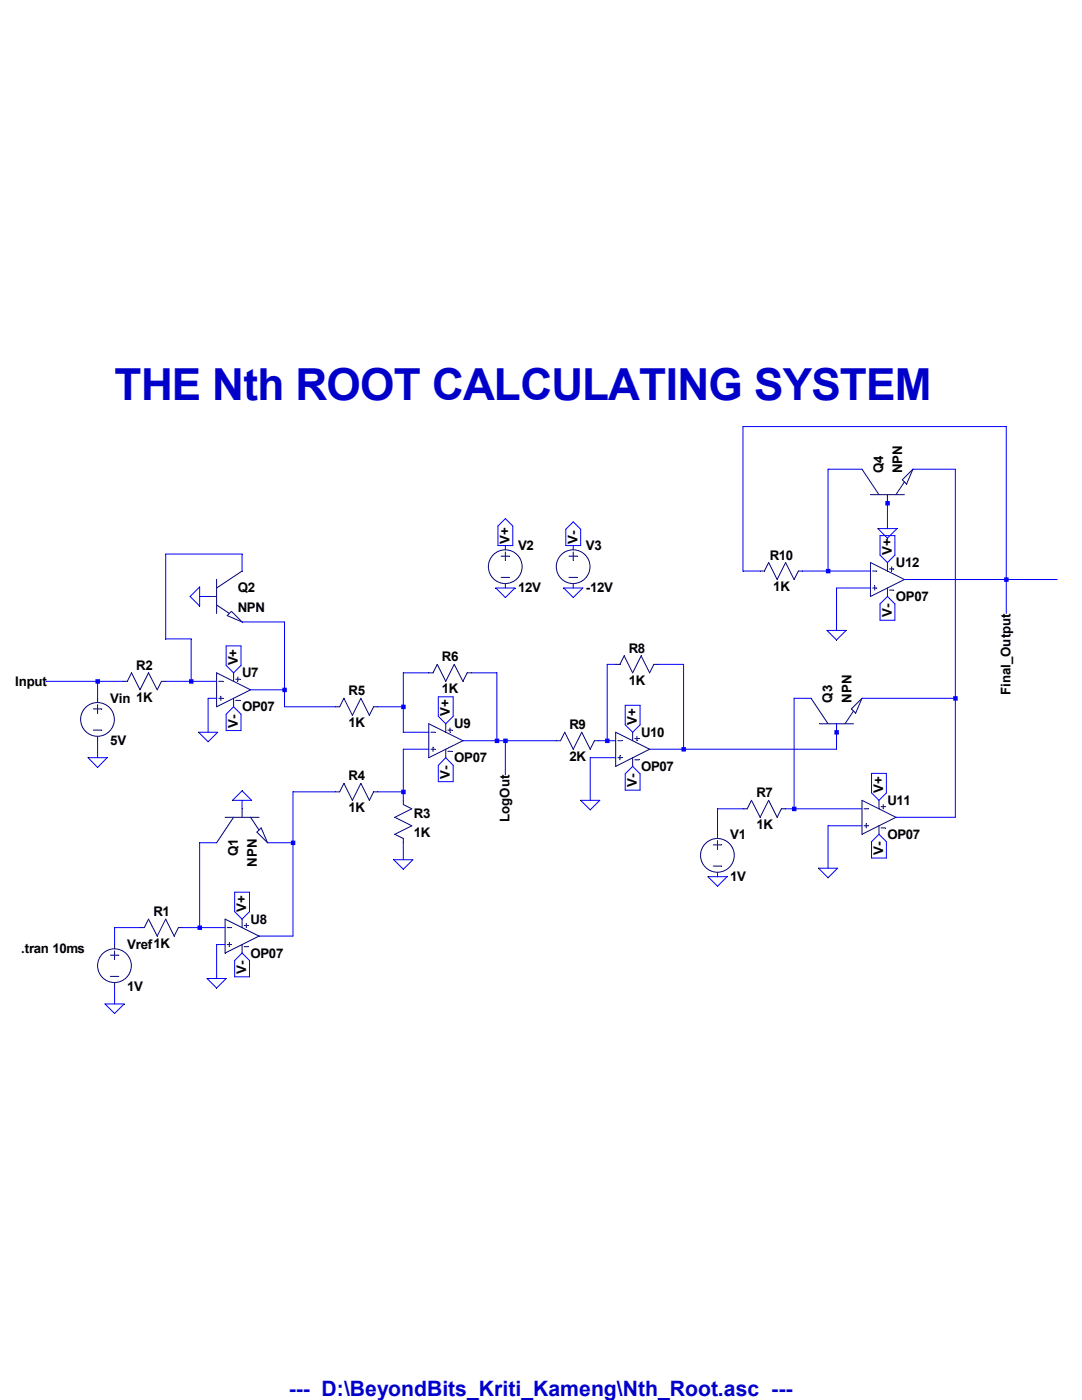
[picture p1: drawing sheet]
<svg xmlns="http://www.w3.org/2000/svg" width="216mm" height="279mm" viewBox="0 0 216 279" stroke-linecap="round" stroke-linejoin="round" font-family="sans-serif">
<path d="M27.9 185.1h.9" fill="none" stroke="#00007f" stroke-width=".2"/>
<path d="M29.6 183.4l-.8 1.7" fill="none" stroke="#00007f" stroke-width=".2"/>
<path d="M29.6 183.4l1.8 3.4" fill="none" stroke="#00007f" stroke-width=".2"/>
<path d="M33.1 183.4l-1.7 3.4" fill="none" stroke="#00007f" stroke-width=".2"/>
<path d="M33.1 183.4l1.7 3.4" fill="none" stroke="#00007f" stroke-width=".2"/>
<path d="M35.6 185.1h.8" fill="none" stroke="#00007f" stroke-width=".2"/>
<path d="M35.6 185.1l-.8 1.7" fill="none" stroke="#00007f" stroke-width=".2"/>
<path d="M22 190.6h1.7" fill="none" stroke="#00007f" stroke-width=".2"/>
<path d="M22 194.9h1.7" fill="none" stroke="#00007f" stroke-width=".2"/>
<path d="M22.9 189.8v1.7" fill="none" stroke="#00007f" stroke-width=".2"/>
<path d="M22.9 196.1v.9" fill="none" stroke="#00007f" stroke-width=".2"/>
<path d="M22.9 188.5v.9" fill="none" stroke="#00007f" stroke-width=".2"/>
<g fill="none" stroke="#00007f" stroke-width=".2">
<path d="M52.1 165.2l-.8 .9"/>
<circle cx="22.8" cy="192.7" r="3.4"/>
</g>
<path d="M51.3 166.1l2.1 2.1" fill="none" stroke="#00007f" stroke-width=".2"/>
<path d="M52.1 165.2l1.3 3" fill="none" stroke="#00007f" stroke-width=".2"/>
<path d="M50 163.1l1.7 2.6" fill="none" stroke="#00007f" stroke-width=".2"/>
<path d="M44.9 163.1h6.8" fill="none" stroke="#00007f" stroke-width=".2"/>
<path d="M46.6 163.1l-3.4 5.1" fill="none" stroke="#00007f" stroke-width=".2"/>
<path d="M48.3 161.4v1.7" fill="none" stroke="#00007f" stroke-width=".2"/>
<path d="M24.6 136h.8" fill="none" stroke="#00007f" stroke-width=".2"/>
<path d="M26.2 134.3l-.8 1.7" fill="none" stroke="#00007f" stroke-width=".2"/>
<path d="M26.2 134.3l1.7 3.4" fill="none" stroke="#00007f" stroke-width=".2"/>
<path d="M29.6 134.3l-1.7 3.4" fill="none" stroke="#00007f" stroke-width=".2"/>
<path d="M29.6 134.3l1.8 3.4" fill="none" stroke="#00007f" stroke-width=".2"/>
<path d="M32.2 136h.9" fill="none" stroke="#00007f" stroke-width=".2"/>
<path d="M32.2 136l-.8 1.7" fill="none" stroke="#00007f" stroke-width=".2"/>
<path d="M18.6 141.5h1.7" fill="none" stroke="#00007f" stroke-width=".2"/>
<path d="M18.6 145.7h1.7" fill="none" stroke="#00007f" stroke-width=".2"/>
<path d="M19.5 140.6v1.7" fill="none" stroke="#00007f" stroke-width=".2"/>
<path d="M19.5 147v.8" fill="none" stroke="#00007f" stroke-width=".2"/>
<path d="M19.5 139.4v.8" fill="none" stroke="#00007f" stroke-width=".2"/>
<g fill="none" stroke="#00007f" stroke-width=".2">
<path d="M46.2 122l-.9 .9"/>
<circle cx="19.5" cy="143.6" r="3.4"/>
</g>
<path d="M46.2 122l2.1 2.1" fill="none" stroke="#00007f" stroke-width=".2"/>
<path d="M45.3 122.9l3 1.2" fill="none" stroke="#00007f" stroke-width=".2"/>
<path d="M43.2 120.7l2.6 1.7" fill="none" stroke="#00007f" stroke-width=".2"/>
<path d="M43.2 115.7v6.7" fill="none" stroke="#00007f" stroke-width=".2"/>
<path d="M48.3 114l-5.1 3.3" fill="none" stroke="#00007f" stroke-width=".2"/>
<path d="M41.5 119h1.7" fill="none" stroke="#00007f" stroke-width=".2"/>
<path d="M80.5 167.3v.9" fill="none" stroke="#00007f" stroke-width=".2"/>
<path d="M78.8 166.5l1.7 .8" fill="none" stroke="#00007f" stroke-width=".2"/>
<path d="M82.2 164.8l-3.4 1.7" fill="none" stroke="#00007f" stroke-width=".2"/>
<path d="M78.8 163.1l3.4 1.7" fill="none" stroke="#00007f" stroke-width=".2"/>
<path d="M82.2 161.4l-3.4 1.7" fill="none" stroke="#00007f" stroke-width=".2"/>
<path d="M80.5 159.7v.9" fill="none" stroke="#00007f" stroke-width=".2"/>
<path d="M80.5 160.6l1.7 .8" fill="none" stroke="#00007f" stroke-width=".2"/>
<path d="M66.9 158h.9" fill="none" stroke="#00007f" stroke-width=".2"/>
<path d="M68.6 156.3l-.8 1.7" fill="none" stroke="#00007f" stroke-width=".2"/>
<path d="M68.6 156.3l1.7 3.4" fill="none" stroke="#00007f" stroke-width=".2"/>
<path d="M72 156.3l-1.7 3.4" fill="none" stroke="#00007f" stroke-width=".2"/>
<path d="M72 156.3l1.7 3.4" fill="none" stroke="#00007f" stroke-width=".2"/>
<path d="M74.5 158h.9" fill="none" stroke="#00007f" stroke-width=".2"/>
<path d="M74.5 158l-.8 1.7" fill="none" stroke="#00007f" stroke-width=".2"/>
<path d="M66.9 141.1h.9" fill="none" stroke="#00007f" stroke-width=".2"/>
<path d="M68.6 139.4l-.8 1.7" fill="none" stroke="#00007f" stroke-width=".2"/>
<path d="M68.6 139.4l1.7 3.3" fill="none" stroke="#00007f" stroke-width=".2"/>
<path d="M72 139.4l-1.7 3.3" fill="none" stroke="#00007f" stroke-width=".2"/>
<path d="M72 139.4l1.7 3.3" fill="none" stroke="#00007f" stroke-width=".2"/>
<path d="M74.5 141.1h.9" fill="none" stroke="#00007f" stroke-width=".2"/>
<path d="M74.5 141.1l-.8 1.6" fill="none" stroke="#00007f" stroke-width=".2"/>
<path d="M85.6 134.3h.8" fill="none" stroke="#00007f" stroke-width=".2"/>
<path d="M87.2 132.6l-.8 1.7" fill="none" stroke="#00007f" stroke-width=".2"/>
<path d="M87.2 132.6l1.7 3.4" fill="none" stroke="#00007f" stroke-width=".2"/>
<path d="M90.6 132.6l-1.7 3.4" fill="none" stroke="#00007f" stroke-width=".2"/>
<path d="M90.6 132.6l1.8 3.4" fill="none" stroke="#00007f" stroke-width=".2"/>
<path d="M93.2 134.3h.9" fill="none" stroke="#00007f" stroke-width=".2"/>
<path d="M93.2 134.3l-.8 1.7" fill="none" stroke="#00007f" stroke-width=".2"/>
<path d="M122.9 132.6h.8" fill="none" stroke="#00007f" stroke-width=".2"/>
<path d="M124.5 130.9l-.8 1.7" fill="none" stroke="#00007f" stroke-width=".2"/>
<path d="M124.5 130.9l1.7 3.4" fill="none" stroke="#00007f" stroke-width=".2"/>
<path d="M127.9 130.9l-1.7 3.4" fill="none" stroke="#00007f" stroke-width=".2"/>
<path d="M127.9 130.9l1.7 3.4" fill="none" stroke="#00007f" stroke-width=".2"/>
<path d="M130.5 132.6h.8" fill="none" stroke="#00007f" stroke-width=".2"/>
<path d="M130.5 132.6l-.9 1.7" fill="none" stroke="#00007f" stroke-width=".2"/>
<path d="M111 147.8h.8" fill="none" stroke="#00007f" stroke-width=".2"/>
<path d="M112.7 146.1l-.9 1.7" fill="none" stroke="#00007f" stroke-width=".2"/>
<path d="M112.7 146.1l1.7 3.4" fill="none" stroke="#00007f" stroke-width=".2"/>
<path d="M116.1 146.1l-1.7 3.4" fill="none" stroke="#00007f" stroke-width=".2"/>
<path d="M116.1 146.1l1.7 3.4" fill="none" stroke="#00007f" stroke-width=".2"/>
<path d="M118.6 147.8h.9" fill="none" stroke="#00007f" stroke-width=".2"/>
<path d="M118.6 147.8l-.8 1.7" fill="none" stroke="#00007f" stroke-width=".2"/>
<path d="M142.3 168.6h1.7" fill="none" stroke="#00007f" stroke-width=".2"/>
<path d="M142.3 172.8h1.7" fill="none" stroke="#00007f" stroke-width=".2"/>
<path d="M143.2 167.8v1.7" fill="none" stroke="#00007f" stroke-width=".2"/>
<path d="M143.2 174.1v.9" fill="none" stroke="#00007f" stroke-width=".2"/>
<path d="M143.2 166.5v.8" fill="none" stroke="#00007f" stroke-width=".2"/>
<g fill="none" stroke="#00007f" stroke-width=".2">
<path d="M148.3 161.4h.8"/>
<circle cx="143.1" cy="170.7" r="3.4"/>
</g>
<path d="M149.9 159.7l-.8 1.7" fill="none" stroke="#00007f" stroke-width=".2"/>
<path d="M149.9 159.7l1.8 3.4" fill="none" stroke="#00007f" stroke-width=".2"/>
<path d="M153.4 159.7l-1.7 3.4" fill="none" stroke="#00007f" stroke-width=".2"/>
<path d="M153.4 159.7l1.7 3.4" fill="none" stroke="#00007f" stroke-width=".2"/>
<path d="M155.9 161.4h.9" fill="none" stroke="#00007f" stroke-width=".2"/>
<path d="M155.9 161.4l-.8 1.7" fill="none" stroke="#00007f" stroke-width=".2"/>
<path d="M169.9 141.5l.8 .8" fill="none" stroke="#00007f" stroke-width=".2"/>
<path d="M172 139.4l-2.1 2.1" fill="none" stroke="#00007f" stroke-width=".2"/>
<path d="M172 139.4l-1.3 2.9" fill="none" stroke="#00007f" stroke-width=".2"/>
<path d="M170.3 141.9l-1.7 2.5" fill="none" stroke="#00007f" stroke-width=".2"/>
<path d="M163.5 144.4h6.8" fill="none" stroke="#00007f" stroke-width=".2"/>
<path d="M161.8 139.4l3.4 5" fill="none" stroke="#00007f" stroke-width=".2"/>
<path d="M166.9 144.4v1.7" fill="none" stroke="#00007f" stroke-width=".2"/>
<path d="M180 95.8l.9 .8" fill="none" stroke="#00007f" stroke-width=".2"/>
<path d="M182.2 93.6l-2.2 2.2" fill="none" stroke="#00007f" stroke-width=".2"/>
<path d="M182.2 93.6l-1.3 3" fill="none" stroke="#00007f" stroke-width=".2"/>
<path d="M180.5 96.2l-1.7 2.5" fill="none" stroke="#00007f" stroke-width=".2"/>
<path d="M173.7 98.7h6.8" fill="none" stroke="#00007f" stroke-width=".2"/>
<path d="M172 93.6l3.4 5.1" fill="none" stroke="#00007f" stroke-width=".2"/>
<path d="M177.1 98.7v1.7" fill="none" stroke="#00007f" stroke-width=".2"/>
<path d="M151.7 114h.8" fill="none" stroke="#00007f" stroke-width=".2"/>
<path d="M153.4 112.3l-.9 1.7" fill="none" stroke="#00007f" stroke-width=".2"/>
<path d="M153.4 112.3l1.7 3.4" fill="none" stroke="#00007f" stroke-width=".2"/>
<path d="M156.8 112.3l-1.7 3.4" fill="none" stroke="#00007f" stroke-width=".2"/>
<path d="M156.8 112.3l1.7 3.4" fill="none" stroke="#00007f" stroke-width=".2"/>
<path d="M159.3 114h.8" fill="none" stroke="#00007f" stroke-width=".2"/>
<path d="M159.3 114l-.8 1.7" fill="none" stroke="#00007f" stroke-width=".2"/>
<path d="M100 111h1.7" fill="none" stroke="#00007f" stroke-width=".2"/>
<path d="M100 115.2h1.7" fill="none" stroke="#00007f" stroke-width=".2"/>
<path d="M100.8 110.2v1.6" fill="none" stroke="#00007f" stroke-width=".2"/>
<path d="M100.8 116.5v.8" fill="none" stroke="#00007f" stroke-width=".2"/>
<path d="M100.8 108.9v.8" fill="none" stroke="#00007f" stroke-width=".2"/>
<g fill="none" stroke="#00007f" stroke-width=".2">
<path d="M113.5 111h1.7"/>
<circle cx="100.8" cy="113.1" r="3.4"/>
</g>
<path d="M113.5 115.2h1.7" fill="none" stroke="#00007f" stroke-width=".2"/>
<path d="M114.4 110.2v1.6" fill="none" stroke="#00007f" stroke-width=".2"/>
<path d="M114.4 116.5v.8" fill="none" stroke="#00007f" stroke-width=".2"/>
<path d="M114.4 108.9v.8" fill="none" stroke="#00007f" stroke-width=".2"/>
<g fill="none" stroke="#00007f" stroke-width=".2">
<path d="M43.2 134.3l6.8 3.4"/>
<circle cx="114.4" cy="113.1" r="3.4"/>
</g>
<path d="M50 137.7l-6.8 3.4" fill="none" stroke="#00007f" stroke-width=".2"/>
<path d="M43.2 134.3v6.8" fill="none" stroke="#00007f" stroke-width=".2"/>
<path d="M43.6 136h.9" fill="none" stroke="#00007f" stroke-width=".2"/>
<path d="M43.6 139.4h.9" fill="none" stroke="#00007f" stroke-width=".2"/>
<path d="M44.1 138.9v.9" fill="none" stroke="#00007f" stroke-width=".2"/>
<path d="M46.6 134.3v1.7" fill="none" stroke="#00007f" stroke-width=".2"/>
<path d="M46.6 139.4v1.7" fill="none" stroke="#00007f" stroke-width=".2"/>
<path d="M47 135.6h.9" fill="none" stroke="#00007f" stroke-width=".2"/>
<path d="M47.5 135.1v.9" fill="none" stroke="#00007f" stroke-width=".2"/>
<path d="M47 139.8h.9" fill="none" stroke="#00007f" stroke-width=".2"/>
<path d="M44.9 183.4l6.8 3.4" fill="none" stroke="#00007f" stroke-width=".2"/>
<path d="M51.7 186.8l-6.8 3.4" fill="none" stroke="#00007f" stroke-width=".2"/>
<path d="M44.9 183.4v6.8" fill="none" stroke="#00007f" stroke-width=".2"/>
<path d="M45.3 185.1h.9" fill="none" stroke="#00007f" stroke-width=".2"/>
<path d="M45.3 188.5h.9" fill="none" stroke="#00007f" stroke-width=".2"/>
<path d="M45.8 188.1v.8" fill="none" stroke="#00007f" stroke-width=".2"/>
<path d="M48.3 183.4v1.7" fill="none" stroke="#00007f" stroke-width=".2"/>
<path d="M48.3 188.5v1.7" fill="none" stroke="#00007f" stroke-width=".2"/>
<path d="M48.7 184.7h.9" fill="none" stroke="#00007f" stroke-width=".2"/>
<path d="M49.1 184.3v.8" fill="none" stroke="#00007f" stroke-width=".2"/>
<path d="M48.7 188.9h.9" fill="none" stroke="#00007f" stroke-width=".2"/>
<path d="M85.6 144.4l6.8 3.4" fill="none" stroke="#00007f" stroke-width=".2"/>
<path d="M92.4 147.8l-6.8 3.4" fill="none" stroke="#00007f" stroke-width=".2"/>
<path d="M85.6 144.4v6.8" fill="none" stroke="#00007f" stroke-width=".2"/>
<path d="M86 146.1h.8" fill="none" stroke="#00007f" stroke-width=".2"/>
<path d="M86 149.5h.8" fill="none" stroke="#00007f" stroke-width=".2"/>
<path d="M86.4 149.1v.8" fill="none" stroke="#00007f" stroke-width=".2"/>
<path d="M88.9 144.4v1.7" fill="none" stroke="#00007f" stroke-width=".2"/>
<path d="M88.9 149.5v1.7" fill="none" stroke="#00007f" stroke-width=".2"/>
<path d="M89.4 145.7h.8" fill="none" stroke="#00007f" stroke-width=".2"/>
<path d="M89.8 145.3v.8" fill="none" stroke="#00007f" stroke-width=".2"/>
<path d="M89.4 149.9h.8" fill="none" stroke="#00007f" stroke-width=".2"/>
<path d="M122.9 146.1l6.7 3.4" fill="none" stroke="#00007f" stroke-width=".2"/>
<path d="M129.6 149.5l-6.7 3.5" fill="none" stroke="#00007f" stroke-width=".2"/>
<path d="M122.9 146.1v6.9" fill="none" stroke="#00007f" stroke-width=".2"/>
<path d="M123.3 147.8h.8" fill="none" stroke="#00007f" stroke-width=".2"/>
<path d="M123.3 151.2h.8" fill="none" stroke="#00007f" stroke-width=".2"/>
<path d="M123.7 150.8v.8" fill="none" stroke="#00007f" stroke-width=".2"/>
<path d="M126.2 146.1v1.7" fill="none" stroke="#00007f" stroke-width=".2"/>
<path d="M126.2 151.2v1.8" fill="none" stroke="#00007f" stroke-width=".2"/>
<path d="M126.7 147.4h.8" fill="none" stroke="#00007f" stroke-width=".2"/>
<path d="M127.1 147v.8" fill="none" stroke="#00007f" stroke-width=".2"/>
<path d="M126.7 151.6h.8" fill="none" stroke="#00007f" stroke-width=".2"/>
<path d="M172 159.7l6.8 3.4" fill="none" stroke="#00007f" stroke-width=".2"/>
<path d="M178.8 163.1l-6.8 3.4" fill="none" stroke="#00007f" stroke-width=".2"/>
<path d="M172 159.7v6.8" fill="none" stroke="#00007f" stroke-width=".2"/>
<path d="M172.4 161.4h.9" fill="none" stroke="#00007f" stroke-width=".2"/>
<path d="M172.4 164.8h.9" fill="none" stroke="#00007f" stroke-width=".2"/>
<path d="M172.8 164.4v.8" fill="none" stroke="#00007f" stroke-width=".2"/>
<path d="M175.4 159.7v1.7" fill="none" stroke="#00007f" stroke-width=".2"/>
<path d="M175.4 164.8v1.7" fill="none" stroke="#00007f" stroke-width=".2"/>
<path d="M175.8 161h.9" fill="none" stroke="#00007f" stroke-width=".2"/>
<path d="M176.2 160.6v.8" fill="none" stroke="#00007f" stroke-width=".2"/>
<path d="M175.8 165.2h.9" fill="none" stroke="#00007f" stroke-width=".2"/>
<path d="M173.7 112.3l6.8 3.4" fill="none" stroke="#00007f" stroke-width=".2"/>
<path d="M180.5 115.7l-6.8 3.3" fill="none" stroke="#00007f" stroke-width=".2"/>
<path d="M173.7 112.3v6.7" fill="none" stroke="#00007f" stroke-width=".2"/>
<path d="M174.1 114h.9" fill="none" stroke="#00007f" stroke-width=".2"/>
<path d="M174.1 117.3h.9" fill="none" stroke="#00007f" stroke-width=".2"/>
<path d="M174.5 116.9v.9" fill="none" stroke="#00007f" stroke-width=".2"/>
<path d="M177.1 112.3v1.7" fill="none" stroke="#00007f" stroke-width=".2"/>
<path d="M177.1 117.3v1.7" fill="none" stroke="#00007f" stroke-width=".2"/>
<path d="M177.5 113.5h.9" fill="none" stroke="#00007f" stroke-width=".2"/>
<path d="M177.9 113.1v.9" fill="none" stroke="#00007f" stroke-width=".2"/>
<path d="M177.5 117.8h.9" fill="none" stroke="#00007f" stroke-width=".2"/>
<g fill="none" stroke="#00f" stroke-width=".2">
<path d="M148.3 85.1h52.5M39.8 117.1v3.8l-1.9-1.9zM98.9 117.3h3.8l-1.9 2zM99.4 105l1.4-1.5 1.5 1.5v3.9h-2.9zM112.5 117.3h3.8l-1.9 2zM112.9 105.6l1.5-1.5 1.5 1.5v3.3h-3zM175.2 105.5h3.8l-1.9 1.9zM175.6 106.9h3v3.9l-1.5 1.5-1.5-1.5zM45.1 128.9h3v3.9l-1.5 1.5-1.5-1.5zM87.5 139.1h2.9v3.9l-1.5 1.4-1.4-1.4zM165 125.8h3.8l-1.9 1.9zM175.6 120.5l1.5-1.5 1.5 1.5v3.3h-3z"/>
<path d="M17.6 151.2h3.8l-1.9 2zM39.6 146.1h3.8l-1.9 1.9zM45.1 142.5l1.5-1.4 1.5 1.4v3.3h-3zM48.3 157.8l1.9 1.9h-3.8zM88.9 151.2l1.5 1.5v3.3h-2.9v-3.3zM115.9 159.7h3.8l-1.9 1.9zM124.8 140.8h2.9v3.9l-1.5 1.4-1.4-1.4zM124.8 154.4l1.4-1.4 1.5 1.4v3.3h-2.9zM173.9 154.3h3v3.9l-1.5 1.5-1.5-1.5zM46.8 178.1h3v3.8l-1.5 1.5-1.5-1.5zM78.6 171.6h3.8l-1.9 1.9zM141.3 175h3.8l-1.9 1.9z"/>
<path d="M163.3 173.3h3.8l-1.9 1.9zM175.4 166.5l1.5 1.5v3.2h-3v-3.2zM41.3 195.3h3.8l-1.9 1.9zM46.8 191.7l1.5-1.5 1.5 1.5v3.2h-3zM21 200.4h3.8l-1.9 1.9z"/>
</g>
<path d="M165.2 93.6h6.8" fill="none" stroke="#00f" stroke-width=".2"/>
<path d="M182.2 93.6h8.4" fill="none" stroke="#00f" stroke-width=".2"/>
<path d="M177.1 98.7v1.7" fill="none" stroke="#00f" stroke-width=".2"/>
<path d="M177.1 100.4v5.1" fill="none" stroke="#00f" stroke-width=".2"/>
<path d="M33.1 110.6h15.2" fill="none" stroke="#00f" stroke-width=".2"/>
<path d="M48.3 110.6v3.4" fill="none" stroke="#00f" stroke-width=".2"/>
<path d="M148.3 85.1v28.9" fill="none" stroke="#00f" stroke-width=".2"/>
<path d="M148.3 114h3.4" fill="none" stroke="#00f" stroke-width=".2"/>
<path d="M165.2 93.6v20.4" fill="none" stroke="#00f" stroke-width=".2"/>
<path d="M160.1 114h5.1" fill="none" stroke="#00f" stroke-width=".2"/>
<path d="M165.2 114h8.5" fill="none" stroke="#00f" stroke-width=".2"/>
<path d="M200.8 85.1v30.6" fill="none" stroke="#00f" stroke-width=".2"/>
<path d="M180.5 115.7h20.3" fill="none" stroke="#00f" stroke-width=".2"/>
<path d="M200.8 115.7h10.1" fill="none" stroke="#00f" stroke-width=".2"/>
<path d="M166.9 117.3h6.8" fill="none" stroke="#00f" stroke-width=".2"/>
<path d="M39.8 119h1.7" fill="none" stroke="#00f" stroke-width=".2"/>
<path d="M200.8 115.7v6.7" fill="none" stroke="#00f" stroke-width=".2"/>
<path d="M48.3 124.1h8.5" fill="none" stroke="#00f" stroke-width=".2"/>
<path d="M166.9 117.3v8.5" fill="none" stroke="#00f" stroke-width=".2"/>
<path d="M33.1 110.6v16.9" fill="none" stroke="#00f" stroke-width=".2"/>
<path d="M33.1 127.5h5" fill="none" stroke="#00f" stroke-width=".2"/>
<path d="M121.2 132.6h1.7" fill="none" stroke="#00f" stroke-width=".2"/>
<path d="M131.3 132.6h5.1" fill="none" stroke="#00f" stroke-width=".2"/>
<path d="M80.5 134.3h5.1" fill="none" stroke="#00f" stroke-width=".2"/>
<path d="M94.1 134.3h5" fill="none" stroke="#00f" stroke-width=".2"/>
<path d="M9.3 136h10.2" fill="none" stroke="#00f" stroke-width=".2"/>
<path d="M19.5 136h5.1" fill="none" stroke="#00f" stroke-width=".2"/>
<path d="M38.1 127.5v8.5" fill="none" stroke="#00f" stroke-width=".2"/>
<path d="M33.1 136h5" fill="none" stroke="#00f" stroke-width=".2"/>
<path d="M38.1 136h5.1" fill="none" stroke="#00f" stroke-width=".2"/>
<path d="M56.8 124.1v13.6" fill="none" stroke="#00f" stroke-width=".2"/>
<path d="M50 137.7h6.8" fill="none" stroke="#00f" stroke-width=".2"/>
<path d="M19.5 136v3.4" fill="none" stroke="#00f" stroke-width=".2"/>
<path d="M41.5 139.4h1.7" fill="none" stroke="#00f" stroke-width=".2"/>
<path d="M158.5 139.4h3.3" fill="none" stroke="#00f" stroke-width=".2"/>
<path d="M190.6 93.6v45.8" fill="none" stroke="#00f" stroke-width=".2"/>
<path d="M172 139.4h18.6" fill="none" stroke="#00f" stroke-width=".2"/>
<path d="M56.8 137.7v3.4" fill="none" stroke="#00f" stroke-width=".2"/>
<path d="M56.8 141.1h10.1" fill="none" stroke="#00f" stroke-width=".2"/>
<path d="M80.5 134.3v6.8" fill="none" stroke="#00f" stroke-width=".2"/>
<path d="M75.4 141.1h5.1" fill="none" stroke="#00f" stroke-width=".2"/>
<path d="M41.5 139.4v6.7" fill="none" stroke="#00f" stroke-width=".2"/>
<path d="M80.5 141.1v5" fill="none" stroke="#00f" stroke-width=".2"/>
<path d="M80.5 146.1h5.1" fill="none" stroke="#00f" stroke-width=".2"/>
<path d="M166.9 144.4v1.7" fill="none" stroke="#00f" stroke-width=".2"/>
<path d="M99.1 134.3v13.5" fill="none" stroke="#00f" stroke-width=".2"/>
<path d="M92.4 147.8h6.7" fill="none" stroke="#00f" stroke-width=".2"/>
<path d="M99.1 147.8h1.7" fill="none" stroke="#00f" stroke-width=".2"/>
<path d="M100.8 147.8h10.2" fill="none" stroke="#00f" stroke-width=".2"/>
<path d="M121.2 132.6v15.2" fill="none" stroke="#00f" stroke-width=".2"/>
<path d="M119.5 147.8h1.7" fill="none" stroke="#00f" stroke-width=".2"/>
<path d="M121.2 147.8h1.7" fill="none" stroke="#00f" stroke-width=".2"/>
<path d="M80.5 149.5h5.1" fill="none" stroke="#00f" stroke-width=".2"/>
<path d="M136.4 132.6v16.9" fill="none" stroke="#00f" stroke-width=".2"/>
<path d="M129.6 149.5h6.8" fill="none" stroke="#00f" stroke-width=".2"/>
<path d="M166.9 146.1v3.4" fill="none" stroke="#00f" stroke-width=".2"/>
<path d="M136.4 149.5h30.5" fill="none" stroke="#00f" stroke-width=".2"/>
<path d="M19.5 147.8v3.4" fill="none" stroke="#00f" stroke-width=".2"/>
<path d="M117.8 151.2h5.1" fill="none" stroke="#00f" stroke-width=".2"/>
<path d="M100.8 147.8v6.8" fill="none" stroke="#00f" stroke-width=".2"/>
<path d="M58.5 158h8.4" fill="none" stroke="#00f" stroke-width=".2"/>
<path d="M80.5 149.5v8.5" fill="none" stroke="#00f" stroke-width=".2"/>
<path d="M75.4 158h5.1" fill="none" stroke="#00f" stroke-width=".2"/>
<path d="M80.5 158v1.7" fill="none" stroke="#00f" stroke-width=".2"/>
<path d="M117.8 151.2v8.5" fill="none" stroke="#00f" stroke-width=".2"/>
<path d="M48.3 159.7v1.7" fill="none" stroke="#00f" stroke-width=".2"/>
<path d="M143.2 161.4h5.1" fill="none" stroke="#00f" stroke-width=".2"/>
<path d="M158.5 139.4v22" fill="none" stroke="#00f" stroke-width=".2"/>
<path d="M156.8 161.4h1.7" fill="none" stroke="#00f" stroke-width=".2"/>
<path d="M158.5 161.4h13.5" fill="none" stroke="#00f" stroke-width=".2"/>
<path d="M190.6 139.4v23.7" fill="none" stroke="#00f" stroke-width=".2"/>
<path d="M178.8 163.1h11.8" fill="none" stroke="#00f" stroke-width=".2"/>
<path d="M165.2 164.8h6.8" fill="none" stroke="#00f" stroke-width=".2"/>
<path d="M143.2 161.4v5.1" fill="none" stroke="#00f" stroke-width=".2"/>
<path d="M39.8 168.2h3.4" fill="none" stroke="#00f" stroke-width=".2"/>
<path d="M58.5 158v10.2" fill="none" stroke="#00f" stroke-width=".2"/>
<path d="M53.4 168.2h5.1" fill="none" stroke="#00f" stroke-width=".2"/>
<path d="M80.5 168.2v3.4" fill="none" stroke="#00f" stroke-width=".2"/>
<path d="M165.2 164.8v8.5" fill="none" stroke="#00f" stroke-width=".2"/>
<path d="M22.9 185.1h5" fill="none" stroke="#00f" stroke-width=".2"/>
<path d="M39.8 168.2v16.9" fill="none" stroke="#00f" stroke-width=".2"/>
<path d="M36.4 185.1h3.4" fill="none" stroke="#00f" stroke-width=".2"/>
<path d="M39.8 185.1h5.1" fill="none" stroke="#00f" stroke-width=".2"/>
<path d="M58.5 168.2v18.6" fill="none" stroke="#00f" stroke-width=".2"/>
<path d="M51.7 186.8h6.8" fill="none" stroke="#00f" stroke-width=".2"/>
<path d="M22.9 185.1v3.4" fill="none" stroke="#00f" stroke-width=".2"/>
<path d="M43.2 188.5h1.7" fill="none" stroke="#00f" stroke-width=".2"/>
<path d="M43.2 188.5v6.8" fill="none" stroke="#00f" stroke-width=".2"/>
<path d="M22.9 197v3.4" fill="none" stroke="#00f" stroke-width=".2"/>
<path d="M19 135.6h.9v.8h-.9zM37.7 135.6h.9v.8h-.9zM39.4 184.7h.9v.9h-.9zM56.3 137.2h.9v.9h-.9zM58 167.8h.9v.9h-.9zM80.1 140.6h.8v.9h-.8zM80.1 157.6h.8v.9h-.8zM98.7 147.4h.9v.9h-.9zM100.4 147.4h.9v.9h-.9zM120.7 147.4h.9v.9h-.9zM136 149.1h.9v.9h-.9zM158 161h.9v.9h-.9zM164.8 113.5h.9v.9h-.9zM166.5 145.7h.9v.9h-.9zM176.7 100h.8v.9h-.8zM190.2 138.9h.9v.9h-.9zM200.4 115.2h.9v.9h-.9z" fill-rule="evenodd" fill="#00f"/>
<text font-size="8.8" fill="#0000c8" x="22.9" y="79.8">THE Nth ROOT CALCULATING SYSTEM</text>
<text font-size="4.2" fill="#0000c8" x="57.6" y="278.7">--- D:\BeyondBits_Kriti_Kameng\Nth_Root.asc ---</text>
<g font-size="2.7">
<text x="176.2" y="94.5" transform="rotate(-90 176.2 94.5)">Q4</text>
<text x="180" y="94.5" transform="rotate(-90 180 94.5)">NPN</text>
<text x="101.7" y="108.5" transform="rotate(-90 101.7 108.5)">V+</text>
<text x="115.2" y="108.5" transform="rotate(-90 115.2 108.5)">V-</text>
<text x="177.9" y="110.8" transform="rotate(-90 177.9 110.8)">V+</text>
<text x="177.9" y="123.2" transform="rotate(-90 177.9 123.2)">V-</text>
<text x="47.5" y="132.8" transform="rotate(-90 47.5 132.8)">V+</text>
<text x="89.8" y="143" transform="rotate(-90 89.8 143)">V+</text>
<text x="166.1" y="140.2" transform="rotate(-90 166.1 140.2)">Q3</text>
<text x="169.9" y="140.2" transform="rotate(-90 169.9 140.2)">NPN</text>
<text x="201.6" y="138.7" transform="rotate(-90 201.6 138.7)">Final_Output</text>
<text x="47.5" y="145.2" transform="rotate(-90 47.5 145.2)">V-</text>
<text x="127.1" y="144.7" transform="rotate(-90 127.1 144.7)">V+</text>
<text x="89.8" y="155.4" transform="rotate(-90 89.8 155.4)">V-</text>
<text x="127.1" y="157.1" transform="rotate(-90 127.1 157.1)">V-</text>
<text x="176.2" y="158.2" transform="rotate(-90 176.2 158.2)">V+</text>
<text x="101.7" y="164" transform="rotate(-90 101.7 164)">LogOut</text>
<text x="47.5" y="170.9" transform="rotate(-90 47.5 170.9)">Q1</text>
<text x="51.3" y="172.9" transform="rotate(-90 51.3 172.9)">NPN</text>
<text x="176.2" y="170.6" transform="rotate(-90 176.2 170.6)">V-</text>
<text x="49.1" y="182" transform="rotate(-90 49.1 182)">V+</text>
<text x="49.1" y="194.4" transform="rotate(-90 49.1 194.4)">V-</text>
</g>
<g font-size="2.6">
<text x="103.4" y="109.8">V2</text>
<text x="116.9" y="109.8">V3</text>
<text x="153.6" y="111.7">R10</text>
<text x="178.8" y="113.2">U12</text>
<text x="47.5" y="118.2">Q2</text>
<text x="103.4" y="118.2">12V</text>
<text x="116.9" y="118.2">-12V</text>
<text x="154.3" y="118">1K</text>
<text x="178.8" y="119.9">OP07</text>
<text x="47.5" y="122">NPN</text>
<text x="88.2" y="132">R6</text>
<text x="125.5" y="130.3">R8</text>
<text x="3" y="136.9">Input</text>
<text x="27.2" y="133.7">R2</text>
<text x="48.3" y="135.2">U7</text>
<text x="125.5" y="136.7">1K</text>
<text x="22" y="140.3">Vin 1K</text>
<text x="48.3" y="141.9">OP07</text>
<text x="69.6" y="138.8">R5</text>
<text x="88.2" y="138.3">1K</text>
<text x="22" y="148.7">5V</text>
<text x="69.6" y="145.1">1K</text>
<text x="90.6" y="145.3">U9</text>
<text x="113.6" y="145.5">R9</text>
<text x="127.9" y="147">U10</text>
<text x="69.6" y="155.7">R4</text>
<text x="90.6" y="152.1">OP07</text>
<text x="113.6" y="151.9">2K</text>
<text x="127.9" y="153.8">OP07</text>
<text x="150.9" y="159.1">R7</text>
<text x="177.1" y="160.6">U11</text>
<text x="69.6" y="162.1">1K</text>
<text x="82.6" y="163.2">R3</text>
<text x="82.6" y="167">1K</text>
<text x="145.7" y="167.4">V1</text>
<text x="150.9" y="165.5">1K</text>
<text x="177.1" y="167.4">OP07</text>
<text x="145.7" y="175.9">1V</text>
<text x="30.6" y="182.8">R1</text>
<text x="50" y="184.3">U8</text>
<text x="4.2" y="190.2">.tran 10ms</text>
<text x="25.4" y="189.4">Vref1K</text>
<text x="50" y="191.1">OP07</text>
<text x="25.4" y="197.9">1V</text>
</g>
</svg>
